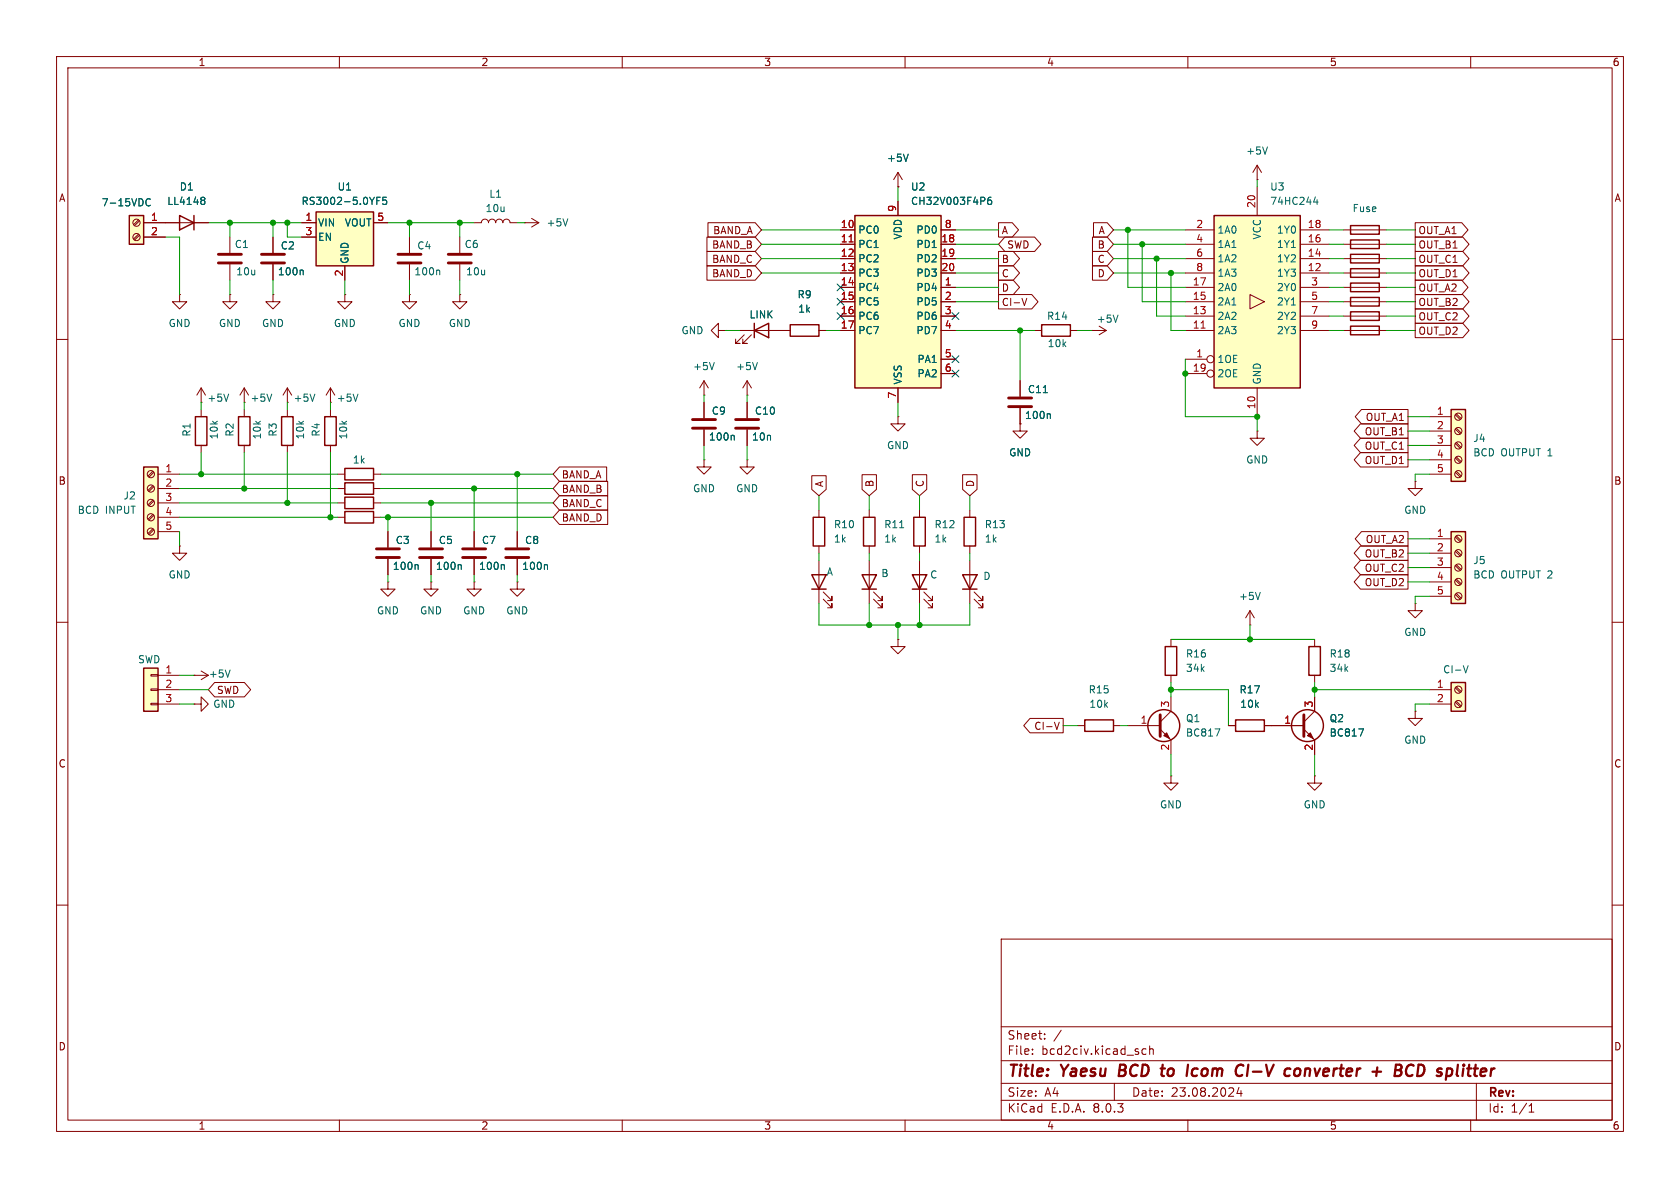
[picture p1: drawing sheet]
<svg xmlns="http://www.w3.org/2000/svg" width="297mm" height="210mm" viewBox="0 0 297 210" stroke-linecap="round" stroke-linejoin="round" font-family="sans-serif">
<g fill="none" stroke="#840000" stroke-width=".18">
<path d="M10 10h277v190h-277zM12 12h273v186h-273zM60 10v2M110 10v2M160 10v2M210 10v2M260 10v2M10 60h2M285 60h2M158.7 73.7v1.2h1.3l-1.3 1.3-1.2-1.3h1.2M158.7 73.7h.1M180.3 74.9v1.3h1.3l-1.3 1.3-1.2-1.3h1.2"/>
<path d="M180.3 74.9h.1M124.5 81.3v1.3h1.2l-1.2 1.2-1.3-1.2h1.3M124.5 81.3h.1M10 110h2M285 110h2M10 160h2M285 160h2M177 166h108v32h-108zM60 198v2M110 198v2M160 198v2M177 194.5h108"/>
<path d="M177 191.5h108M177 187.5h108M177 181.5h108M182.5 186.3v.1M182.5 185.5v.1M184.7 183.6v.1M184.7 182.8v.1M187.6 182.1l-1.3 2M197 191.5v3M202.6 185.5l-.4-.1-.3 .3v.4l.1 .2h.6M203.2 185.5l.3-.1 .3 .1 .1 .9M203.2 184.9v1.5"/>
<path d="M210 198v2M219 192.2l-.3 1.1h.9M219.4 192.8v1M260 198v2M261 191.5v6.5M270.3 196.6h.9M270.3 195.5l.4-.4v1.5"/>
</g>
<path d="M198 188.2l-.2 2h.7M205.2 188.9h.7M211.6 188.9a.66 .66 0 0 0-.8 .4l-.1 .5 .1 .3 .2 .1 .6-.1M219.7 188.3l.1 .1M220.7 188.2l-.3 2M229 189.1a.52 .52 0 0 1 .5-.2 .52 .52 0 0 1 .4 .4l-.1 .5a.55 .55 0 0 1-.5 .4 .55 .55 0 0 1-.5-.4zM247.8 188.6l-.3-.4h-.7l-.3 2h.8M249.9 188.4a.73 .73 0 0 0-1.2 .3M251.5 188.3l-.7-.1-.3 2h.5l.5-.3M259.4 188.9h.7M259.7 188.2l-.2 1.7 .3 .3" fill="none" stroke="#840000" stroke-width=".4"/>
<path d="M256.5 72.4h2.6v12.7h-2.6z" fill="#ffffc2"/>
<g fill="none" stroke="#840000" stroke-width=".25">
<path d="M133.3 58.4l2.6-1.2v2.5zM133.3 57.2v2.5M139.7 57.4h5.1v2h-5.1zM184.1 57.4h5.1v2h-5.1zM256.5 72.4h2.6v12.7h-2.6zM143.8 91.4h2v5.1h-2zM143.5 101.6h2.5l-1.2 2.5zM143.5 104.1h2.5M191.8 127.3h5v2h-5z"/>
<circle cx="205.7" cy="128.3" r="2.82"/>
</g>
<g fill="none" stroke="#840000" stroke-width=".18">
<path d="M158.7 33h.1M158.7 30.5l-.7 1.3M158.7 30.5v2.5M158.7 30.5l.8 1.3M48.3 52.1v1.2h1.2l-1.2 1.3-1.3-1.3h1.3M48.3 52.1h.1M61 52.1v1.2h1.2l-1.2 1.3-1.3-1.3h1.3M61 52.1h.1M72.4 52.1v1.2h1.3l-1.3 1.3-1.3-1.3h1.3M72.4 52.1h.1M72.4 41.9v2.8M72.4 46.7v2.8"/>
<path d="M81.3 52.1v1.2h1.2l-1.2 1.3-1.3-1.3h1.3M81.3 52.1h.1M81.3 41.9v2.8M81.3 46.7v2.8M127 58.4v-1.2l-1.3 1.2 1.3 1.3v-1.3h1.3M128.3 58.4h.1M130.8 58.4h8.9M131.6 59.2l-1.6 1.5h.8h-.8v-.8M132.8 59.2l-1.5 1.5h.8h-.8v-.8M144.8 58.4h1.2M182.9 58.4h1.2M189.2 58.4h1.3"/>
<path d="M193 58.4h.1M193 58.4h2.6M194.3 57.7l1.3 .7M195.6 58.4l-1.3 .8M124.5 69.9h.1M124.5 67.3l-.8 1.3M124.5 67.3v2.6M124.5 71.1v2.8M124.5 75.9v2.8M124.5 67.3l.7 1.3M132.1 69.9h.1M132.1 67.3l-.8 1.3"/>
<path d="M132.1 67.3v2.6M132.1 71.1v2.8M132.1 75.9v2.8M132.1 67.3l.7 1.3M252.7 73.7h3.8M252.7 76.2h3.8M252.7 78.7h3.8M257.3 78.4l.8 .8M257.3 75.9l.8 .8M257.3 73.3l.8 .9M257.5 78.2l.8 .9M257.5 75.7l.8 .8"/>
<path d="M257.5 73.2l.8 .8M76.2 94v2.8M76.2 98.8v2.8M132.1 81.3v1.3h1.2l-1.2 1.2-1.3-1.2h1.3M132.1 81.3h.1M144.8 90.2v1.2M144.8 96.5v1.3M144.8 99.1v7.6M252.7 81.3h3.8M252.7 83.8h3.8M257.3 83.5l.8 .8M257.3 80.9l.8 .9"/>
<path d="M257.5 83.3l.8 .9M257.5 80.8l.8 .8M68.6 102.9v1.2h1.2l-1.2 1.3-1.3-1.3h1.3M68.6 102.9h.1M76.2 102.9v1.2h1.3l-1.3 1.3-1.3-1.3h1.3M76.2 102.9h.1M145.5 105.9l1.6 1.5v-.7v.7h-.8M145.5 104.6l1.6 1.6v-.8v.8h-.8M190.5 128.3h1.3M196.8 128.3h1.3M199.4 128.3h5.7M205.1 128.9l1.9 1.9v2.6"/>
<path d="M207 123.2v2.5l-1.9 1.9"/>
<circle cx="257.8" cy="73.7" r=".63"/>
<circle cx="257.8" cy="78.7" r=".63"/>
<circle cx="257.8" cy="76.2" r=".63"/>
<circle cx="257.8" cy="81.3" r=".63"/>
<circle cx="257.8" cy="83.8" r=".63"/>
</g>
<path d="M70.4 46.5h4M70.4 45h4M79.2 46.5h4.1M79.2 45h4.1M122.4 75.7h4.1M122.4 74.2h4.1M130 75.7h4.1M130 74.2h4.1M74.2 98.6h4M74.2 97h4M205.1 126.4v3.8" fill="none" stroke="#840000" stroke-width=".51"/>
<path d="M160.6 27.2l-.5 1.3M77.6 47.7l.1 .2v.7M197.6 55.7l-.4 1.3M126.3 64.1l-.4 1.2M129.6 76.9l.2 .2v.7M133.9 64.1l-.4 1.2M81.4 99.8l.1 .2v.7M214.8 128.8h.8l-.5 1.3" fill="none" stroke="#006464" stroke-width=".18"/>
<path d="M205.7 130l.5-.5 .6 1.1z" fill="#840000" stroke="#840000" stroke-width=".18"/>
<path d="M151.1 38.1h15.3v30.5h-15.3z" fill="#ffffc2"/>
<path d="M151.1 38.1h15.3v30.5h-15.3zM238.8 55.1h5v1.5h-5zM238.8 52.6h5v1.5h-5zM238.8 50h5v1.6h-5zM238.8 57.7h5v1.5h-5zM238.8 47.5h5v1.5h-5z" fill="none" stroke="#840000" stroke-width=".25"/>
<g fill="none" stroke="#840000" stroke-width=".18">
<path d="M158.7 35.6v2.5M222.2 31.8h.1M222.2 29.2l-.7 1.3M222.2 29.2v2.6M222.2 29.2l.8 1.3M40.6 52.1v1.2h1.3l-1.3 1.3-1.2-1.3h1.2M40.6 52.1h.1M148.6 50.8h2.5M148.6 40.6h2.5M148.6 43.2h2.5M148.6 45.7h2.5M148.6 48.3h2.5"/>
<path d="M148.6 53.3h2.5M148.6 55.9h2.5M148.6 58.4h2.5M166.4 50.8h2.5M166.4 40.6h2.5M166.4 43.2h2.5M166.4 45.7h2.5M166.4 48.3h2.5M166.4 53.3h2.5M166.4 55.9h2.5M166.4 58.4h2.5M237.5 50.8h7.6"/>
<path d="M237.5 48.3h7.6M237.5 53.3h7.6M237.5 55.9h7.6M237.5 58.4h7.6M158.7 68.6v2.5M166.4 63.5h2.5M166.4 66h2.5M180.3 67.3v2.8M180.3 72.1v2.8"/>
</g>
<path d="M150.1 42.8h.7" fill="none" stroke="#a90000" stroke-width=".18"/>
<path d="M175.2 34.9h-.4a.86 .86 0 0 0 0 1.2l.5-.1v-.4l-.2-.2h-.4l-.1 .2M224.1 26l-.5 1.2M184.4 69.4h.8M185.5 73.1l.2 .2v.7" fill="none" stroke="#006464" stroke-width=".18"/>
<path d="M178.3 71.9h4.1M178.3 70.4h4.1" fill="none" stroke="#840000" stroke-width=".51"/>
<path d="M55.9 37.5h10.1v9.5h-10.1z" fill="#ffffc2"/>
<path d="M55.9 37.5h10.1v9.5h-10.1zM34.5 73.7h2.1v5h-2.1zM42.2 73.7h2v5h-2zM49.8 73.7h2v5h-2zM57.4 73.7h2v5h-2zM61 82.8h5v2h-5zM61 85.3h5v2.1h-5zM61 87.9h5v2h-5zM61 90.4h5v2.1h-5z" fill="none" stroke="#840000" stroke-width=".25"/>
<g fill="none" stroke="#840000" stroke-width=".18">
<path d="M53.3 39.4h2.6M66 39.4h2.6M83.8 39.4h1.3a.64 .64 0 0 1 .6-.7 .64 .64 0 0 1 .7 .7 .64 .64 0 0 1 .6-.7 .64 .64 0 0 1 .6 .7 .64 .64 0 0 1 .7-.7 .64 .64 0 0 1 .6 .7 .64 .64 0 0 1 .6-.7 .64 .64 0 0 1 .7 .7h1.2M92.7 39.4h.1M92.7 39.4h2.5M94 38.6l1.2 .8M95.2 39.4l-1.2 .7M31.7 52.1v1.2h1.3l-1.3 1.3-1.2-1.3h1.2M31.7 52.1h.1M40.6 41.9v2.8M40.6 46.7v2.8M48.3 41.9v2.8"/>
<path d="M48.3 46.7v2.8M53.3 41.9h2.6M61 47v2.5M35.6 71.1h.1M35.6 68.6v2.5M35.6 72.4v1.3M35.6 78.7v1.3M35.6 68.6l-.8 1.3M35.6 68.6l.7 1.3M43.2 71.1h.1M43.2 68.6v2.5M43.2 72.4v1.3"/>
<path d="M43.2 78.7v1.3M43.2 68.6l-.8 1.3M43.2 68.6l.7 1.3M50.8 71.1h.1M50.8 68.6l-.8 1.3M50.8 68.6v2.5M50.8 72.4v1.3M50.8 78.7v1.3M50.8 68.6l.8 1.3M58.4 71.1h.1M58.4 68.6v2.5M58.4 72.4v1.3"/>
<path d="M58.4 78.7v1.3M58.4 68.6l-.7 1.3M58.4 68.6l.8 1.3M31.7 96.5v1.3h1.3l-1.3 1.3-1.2-1.3h1.2M31.7 96.5h.1M59.7 83.8h1.3M59.7 86.4h1.3M59.7 88.9h1.3M59.7 91.4h1.3M66 83.8h1.3M66 86.4h1.3M66 88.9h1.3"/>
<path d="M66 91.4h1.3M83.8 94v2.8M83.8 98.8v2.8M91.4 94v2.8M91.4 98.8v2.8M83.8 102.9v1.2h1.3l-1.3 1.3-1.3-1.3h1.3M83.8 102.9h.1M91.4 102.9v1.2h1.3l-1.3 1.3-1.2-1.3h1.2M91.4 102.9h.1M158.7 113v1.3h1.3l-1.3 1.3-1.2-1.3h1.2M158.7 113h.1"/>
</g>
<path d="M66.6 35.5h.4M67.2 34.9h-.6v1.2M68.3 34.9h-.6l-.1 .6 .2-.1h.4l.2 .2-.1 .4-.2 .1-.5-.1M100.4 38.7l-.4 1.2M53.4 47.7l.2 .2v.7M40.4 69.7l-.4 1.2M48 69.7l-.4 1.2M55.7 69.7l-.5 1.2M63.3 69.7l-.4 1.2M89 99.8l.2 .2v.7M96.6 99.8l.2 .2v.7" fill="none" stroke="#006464" stroke-width=".18"/>
<path d="M38.6 46.5h4.1M38.6 45h4.1M46.2 46.5h4.1M46.2 45h4.1M81.8 98.6h4.1M81.8 97h4.1M89.4 98.6h4.1M89.4 97h4.1" fill="none" stroke="#840000" stroke-width=".51"/>
<path d="M25.4 82.6h2.5v12.7h-2.5z" fill="#ffffc2"/>
<path d="M238.8 45h5v1.5h-5zM25.4 82.6h2.5v12.7h-2.5z" fill="none" stroke="#840000" stroke-width=".25"/>
<g fill="none" stroke="#840000" stroke-width=".18">
<path d="M237.5 45.7h7.6M27 93.5l-.8 .8M27 90.9l-.8 .9M27 88.4l-.8 .8M27 85.9l-.8 .8M27 83.3l-.8 .9M27.2 93.6l-.9 .9M27.2 91.1l-.9 .8M27.2 88.6l-.9 .8M27.2 86l-.9 .9M27.2 83.5l-.9 .8M27.9 83.8h3.8"/>
<path d="M27.9 86.4h3.8M27.9 88.9h3.8M27.9 91.4h3.8M27.9 94h3.8"/>
<circle cx="26.7" cy="83.8" r=".63"/>
<circle cx="26.7" cy="88.9" r=".63"/>
<circle cx="26.7" cy="86.4" r=".63"/>
<circle cx="26.7" cy="94" r=".63"/>
<circle cx="26.7" cy="91.4" r=".63"/>
</g>
<path d="M22.9 38.1h2.5v5.1h-2.5z" fill="#ffffc2"/>
<path d="M22.9 38.1h2.5v5.1h-2.5zM238.8 42.4h5v1.5h-5z" fill="none" stroke="#840000" stroke-width=".25"/>
<g fill="none" stroke="#840000" stroke-width=".18">
<path d="M24.5 38.9l-.9 .8M24.7 39l-.9 .9M25.4 39.4h3.8M24.5 41.4l-.9 .8M24.7 41.6l-.9 .8M25.4 41.9h3.8M237.5 43.2h7.6M34.3 119.4h.1M34.3 119.4h2.5M35.6 118.6l1.2 .8M36.8 119.4l-1.2 .7"/>
<circle cx="24.1" cy="39.4" r=".63"/>
<circle cx="24.1" cy="41.9" r=".63"/>
</g>
<path d="M26.6 35.2a.6 .6 0 0 0-.9 .5 .6 .6 0 0 0 .6 .7l.3-.1M40.7 118.4l-.4 1.3" fill="none" stroke="#006464" stroke-width=".18"/>
<path d="M25.4 118.1h2.5v7.6h-2.5z" fill="#ffffc2"/>
<g fill="none" stroke="#840000" stroke-width=".18">
<path d="M29.2 39.4h7.6M222.2 76.2v1.3h1.3l-1.3 1.2-1.2-1.2h1.2M222.2 76.2h.1M68.6 94v2.8M68.6 98.8v2.8M153.7 90.2v1.2M153.7 96.5v1.3M153.7 99.1v7.6M162.6 90.2v1.2M162.6 96.5v1.3M162.6 99.1v7.6M171.4 90.2v1.2"/>
<path d="M171.4 96.5v1.3M171.4 99.1v7.6M26.7 119.3h1.2v.2h-1.2zM27.9 119.4h3.8M154.4 105.9l1.6 1.5v-.7v.7h-.8M154.4 104.6l1.6 1.6v-.8v.8h-.8M163.3 105.9l1.5 1.5v-.7v.7h-.7M163.3 104.6l1.5 1.6v-.8v.8h-.7M172.2 105.9l1.5 1.5v-.7v.7h-.7M172.2 104.6l1.5 1.6v-.8v.8h-.7M26.7 124.3h1.2v.3h-1.2zM26.7 121.8h1.2v.2h-1.2z"/>
<path d="M27.9 121.9h3.8M27.9 124.5h3.8M34.3 124.5h1.3v-1.3l1.2 1.3-1.2 1.2v-1.2M34.3 124.5h.1"/>
</g>
<path d="M31.7 38.1l2.6 1.3-2.6 1.2zM34.3 38.1v2.5M152.7 91.4h2v5.1h-2zM161.5 91.4h2.1v5.1h-2.1zM170.4 91.4h2.1v5.1h-2.1zM25.4 118.1h2.5v7.6h-2.5zM152.4 101.6h2.5l-1.2 2.5zM152.4 104.1h2.5M161.3 101.6h2.5l-1.2 2.5zM161.3 104.1h2.5M170.2 101.6h2.5l-1.3 2.5zM170.2 104.1h2.5" fill="none" stroke="#840000" stroke-width=".25"/>
<path d="M35.7 34.9h.3l.2 .2-.2 .3M35.7 35.4h.3M36 35.4l.2 .3v.2l-.2 .2h-.3M73.7 99.8l.2 .2v.7M159 93.3h.8" fill="none" stroke="#006464" stroke-width=".18"/>
<path d="M66.5 98.6h4.1M66.5 97h4.1" fill="none" stroke="#840000" stroke-width=".51"/>
<path d="M214.6 38.1h15.3v30.5h-15.3z" fill="#ffffc2"/>
<g fill="none" stroke="#840000" stroke-width=".18">
<path d="M222.2 33v5.1M209.5 58.4h5.1M209.5 48.3h5.1M209.5 55.9h5.1M209.5 45.7h5.1M209.5 53.3h5.1M209.5 43.2h5.1M209.5 50.8h5.1M209.5 40.6h5.1M221 52.1l2.5 1.2-2.5 1.3zM229.9 58.4h5M229.9 48.3h5"/>
<path d="M229.9 55.9h5M229.9 45.7h5M229.9 53.3h5M229.9 43.2h5M229.9 50.8h5M229.9 40.6h5M237.5 40.6h7.6M209.5 63.5h3.9M209.5 66h3.9M222.2 68.6v5.1M250.2 85.1v1.3h1.3l-1.3 1.2-1.3-1.2h1.3M250.2 85.1h.1"/>
<path d="M250.2 106.7v1.3h1.3l-1.3 1.2-1.3-1.2h1.3M250.2 106.7h.1M250.2 125.7v1.3h1.3l-1.3 1.3-1.3-1.3h1.3M250.2 125.7h.1"/>
<circle cx="214" cy="63.5" r=".63"/>
<circle cx="214" cy="66" r=".63"/>
</g>
<path d="M214.6 38.1h15.3v30.5h-15.3zM238.8 39.9h5v1.5h-5z" fill="none" stroke="#840000" stroke-width=".25"/>
<path d="M212.3 58h.8" fill="none" stroke="#a90000" stroke-width=".18"/>
<path d="M232.5 34.8l-.3 .9h.8M232.8 35.3v.8" fill="none" stroke="#006464" stroke-width=".18"/>
<path d="M256.5 120.7h2.6v5h-2.6z" fill="#ffffc2"/>
<path d="M206 114.3h2v5.1h-2zM256.5 120.7h2.6v5h-2.6z" fill="none" stroke="#840000" stroke-width=".25"/>
<g fill="none" stroke="#840000" stroke-width=".18">
<path d="M207 113v1.3M207 119.4v1.3M207 137.2v1.2h1.3l-1.3 1.3-1.3-1.3h1.3M207 137.2h.1M232.4 137.2v1.2h1.3l-1.3 1.3-1.3-1.3h1.3M232.4 137.2h.1M252.7 121.9h3.8M252.7 124.5h3.8M257.3 124.1l.8 .9M257.3 121.6l.8 .8M257.5 124l.8 .8M257.5 121.4l.8 .9"/>
<circle cx="257.8" cy="124.5" r=".63"/>
<circle cx="257.8" cy="121.9" r=".63"/>
</g>
<path d="M259.5 117.7l-.4 1.2" fill="none" stroke="#006464" stroke-width=".18"/>
<path d="M256.5 94h2.6v12.7h-2.6z" fill="#ffffc2"/>
<g fill="none" stroke="#840000" stroke-width=".25">
<path d="M256.5 94h2.6v12.7h-2.6zM231.4 114.3h2v5.1h-2zM218.4 127.3h5.1v2h-5.1z"/>
<circle cx="231.1" cy="128.3" r="2.82"/>
</g>
<g fill="none" stroke="#840000" stroke-width=".18">
<path d="M25.4 39.4h6.3M34.3 39.4h2.5M53.3 39.4h2.6M66 39.4h2.6M125.2 39.4h8.3l1.1 1.2-1.1 1.3h-8.3zM158.7 33h.1M158.7 35.6v2.5M176.5 39.4h2.5l1.1 1.2-1.1 1.3h-2.5zM193.3 39.4h2.4l1.1 1.2-1.1 1.3h-2.4zM250.2 39.4h8.2l1.1 1.2-1.1 1.3h-8.2zM25.4 41.9h3.8M48.3 41.9v2.8"/>
<path d="M48.3 46.7v2.8M53.3 41.9h2.6M61 47v2.5M125 47h8.5l1.1 1.3-1.1 1.2h-8.5zM125 41.9h8.5l1.1 1.3-1.1 1.3h-8.5zM125 44.4h8.5l1.1 1.3-1.1 1.3h-8.5zM130.8 58.4h2.5M135.9 58.4h3.8M144.8 58.4h1.2M148.6 58.4h2.5M148.6 50.8h2.5M148.6 40.6h2.5"/>
<path d="M148.6 43.2h2.5M148.6 45.7h2.5M148.6 48.3h2.5M148.6 53.3h2.5M148.6 55.9h2.5M166.4 58.4h2.5M166.4 50.8h2.5M166.4 40.6h2.5M166.4 43.2h2.5M166.4 45.7h2.5M166.4 48.3h2.5M166.4 53.3h2.5"/>
<path d="M166.4 55.9h2.5M176.5 44.4h2.6l1.1 1.3-1.1 1.3h-2.6zM176.5 47h2.6l1.1 1.3-1.1 1.2h-2.6zM176.5 49.5h2.6l1.1 1.3-1.1 1.3h-2.6zM176.5 52.1h5.9l1.1 1.2-1.1 1.3h-5.9zM177.6 41.9h5.3l1.1 1.3-1.1 1.3h-5.3l-1.1-1.3zM181.5 52.7l-.4 1.3M193.1 41.9h2.6l1.1 1.3-1.1 1.3h-2.6zM193.1 44.4h2.6l1.1 1.3-1.1 1.3h-2.6zM193.1 47h2.6l1.1 1.3-1.1 1.2h-2.6zM250.2 57.1h8.4l1.1 1.3-1.1 1.3h-8.4zM250.2 54.6h8.4l1.1 1.3-1.1 1.3h-8.4z"/>
<path d="M250.2 44.4h8.4l1.1 1.3-1.1 1.3h-8.4zM250.2 41.9h8.4l1.1 1.3-1.1 1.3h-8.4zM250.2 47h8.4l1.1 1.3-1.1 1.2h-8.4zM250.2 49.5h8.2l1.1 1.3-1.1 1.3h-8.2zM250.2 52.1h8.4l1.1 1.2-1.1 1.3h-8.4zM124.5 71.1v2.8M124.5 75.9v2.8M132.1 71.1v2.8M132.1 75.9v2.8M158.7 68.6v2.5M166.4 63.5h2.5M166.4 66h2.5"/>
<path d="M180.3 74.9h.1M180.3 67.3v2.8M180.3 72.1v2.8M240.5 74.9h8.4v2.6h-8.4l-1.1-1.3zM240.5 77.5h8.4v2.5h-8.4l-1.1-1.3zM240.7 72.4h8.2v2.5h-8.2l-1.1-1.2zM68.6 94v2.8M68.6 98.8v2.8M76.2 94v2.8M76.2 98.8v2.8M83.8 94v2.8M83.8 98.8v2.8"/>
<path d="M91.4 94v2.8M91.4 98.8v2.8M98.9 87.6h8.5v2.6h-8.5l-1.1-1.3zM98.9 90.2h8.5v2.5h-8.5l-1.1-1.3zM98.9 85.1h8.5v2.5h-8.5l-1.1-1.2zM98.9 82.5h8.4v2.6h-8.4l-1.1-1.3zM143.5 84.1h2.6v2.4l-1.3 1.1-1.3-1.1zM152.4 83.9h2.5v2.6l-1.2 1.1-1.3-1.1zM161.3 83.9h2.5v2.6l-1.2 1.1-1.3-1.1zM170.2 83.9h2.5v2.6l-1.3 1.1-1.2-1.1zM240.5 99.1h8.4v2.5h-8.4l-1.1-1.3zM240.5 96.5h8.4v2.6h-8.4l-1.1-1.3z"/>
<path d="M240.5 80h8.4v2.6h-8.4l-1.1-1.3zM240.7 94h8.2v2.5h-8.2l-1.1-1.2zM252.7 95.3h3.8M252.7 97.8h3.8M257.3 100l.8 .8M257.3 97.5l.8 .8M257.3 94.9l.8 .9M257.5 99.8l.8 .9M257.5 97.3l.8 .8M257.5 94.7l.8 .9M221 110.5h.1M221 108l-.8 1.2"/>
<path d="M221 108v2.5M221 108l.7 1.2M232.4 113v1.3M232.4 119.4v1.3M240.5 101.6h8.4v2.5h-8.4l-1.1-1.2zM252.7 100.3h3.8M252.7 102.9h3.8M252.7 105.4h3.8M257.3 105.1l.8 .8M257.3 102.5l.8 .9M257.5 104.9l.8 .8M257.5 102.4l.8 .8"/>
<path d="M37.9 120.6h5.3l1.1 1.3-1.1 1.3h-5.3l-1.1-1.3zM182.1 127h5.9v2.5h-5.9l-1.1-1.2zM187.3 127.7l-.5 1.2M217.2 128.3h1.2M223.5 128.3h7M230.5 128.9l1.9 1.9v2.6M232.4 123.2v2.5l-1.9 1.9"/>
<circle cx="257.8" cy="95.2" r=".63"/>
<circle cx="257.8" cy="97.8" r=".63"/>
<circle cx="257.8" cy="102.9" r=".63"/>
<circle cx="257.8" cy="100.3" r=".63"/>
<circle cx="257.8" cy="105.4" r=".63"/>
</g>
<path d="M230.5 126.4v3.8" fill="none" stroke="#840000" stroke-width=".51"/>
<path d="M231.1 130l.5-.5 .6 1.1z" fill="#840000" stroke="#840000" stroke-width=".18"/>
<g fill="none" stroke="#006464" stroke-width=".18">
<path d="M26.6 35.2a.6 .6 0 0 0-.9 .5 .6 .6 0 0 0 .6 .7l.3-.1M35.7 34.9h.3l.2 .2-.2 .3M35.7 35.4h.3M36 35.4l.2 .3v.2l-.2 .2h-.3M66.6 35.5h.4M67.2 34.9h-.6v1.2M68.3 34.9h-.6l-.1 .6 .2-.1h.4l.2 .2-.1 .4-.2 .1-.5-.1M160.6 27.2l-.5 1.3M175.2 34.9h-.4a.86 .86 0 0 0 0 1.2l.5-.1v-.4l-.2-.2h-.4l-.1 .2M53.4 47.7l.2 .2v.7M129.6 76.9l.2 .2v.7M184.4 69.4h.8"/>
<path d="M185.5 73.1l.2 .2v.7M73.7 99.8l.2 .2v.7M81.4 99.8l.1 .2v.7M89 99.8l.2 .2v.7M96.6 99.8l.2 .2v.7M222.8 104.7l-.4 1.3M240.2 128.8h.8l-.5 1.3"/>
</g>
<g fill="none" stroke="#009600" stroke-width=".18">
<path d="M36.8 39.4h16.5M40.6 39.4v2.5M48.3 39.4v2.5M50.8 39.4v2.5h2.5M68.6 39.4h15.2M72.4 39.4v2.5M81.3 39.4v2.5M91.4 39.4h1.3M158.7 33v2.6M222.2 31.8v1.2M29.2 41.9h2.5v10.2M40.6 49.5v2.6"/>
<path d="M48.3 49.5v2.6M61 49.5v2.6M72.4 49.5v2.6M81.3 49.5v2.6M128.3 58.4h2.5M134.6 48.3h14M134.6 43.2h14M134.6 45.7h14M134.6 40.6h14M146 58.4h2.6M168.9 48.3h7.6M168.9 43.2h7.6"/>
<path d="M168.9 45.7h7.6M168.9 58.4h14M168.9 53.3h7.6M168.9 40.6h7.6M168.9 50.8h7.6M180.3 58.4v8.9M190.5 58.4h2.5M196.8 48.3h12.7M196.8 43.2h12.7M196.8 45.7h12.7M196.8 40.6h12.7M199.4 40.6v10.2h10.1"/>
<path d="M201.9 43.2v10.1h7.6M204.5 45.7v10.2h5M207 48.3v10.1h2.5M234.9 48.3h2.6M234.9 43.2h2.6M234.9 45.7h2.6M234.9 58.4h2.6M234.9 55.9h2.6M234.9 53.3h2.6M234.9 40.6h2.6M234.9 50.8h2.6M245.1 48.3h5.1"/>
<path d="M245.1 43.2h5.1M245.1 45.7h5.1M245.1 58.4h5.1M245.1 55.9h5.1M245.1 53.3h5.1M245.1 40.6h5.1M245.1 50.8h5.1M35.6 71.1v1.3M43.2 71.1v1.3M50.8 71.1v1.3M58.4 71.1v1.3M124.5 69.9v1.2"/>
<path d="M124.5 78.7v2.6M132.1 69.9v1.2M132.1 78.7v2.6M158.7 71.1v2.6M209.5 63.5v10.2h12.7v2.5M248.9 73.7h3.8M248.9 78.7h3.8M248.9 76.2h3.8M31.7 83.8h28M31.7 88.9h28M31.7 86.4h28M31.7 91.4h28"/>
<path d="M31.7 94v2.5M35.6 80v3.8M43.2 80v6.4M50.8 80v8.9M58.4 80v11.4M67.3 83.8h30.5M67.3 88.9h30.5M67.3 86.4h30.5M67.3 91.4h30.5M68.6 91.4v2.6M76.2 88.9v5.1M83.8 86.4v7.6"/>
<path d="M91.4 83.8v10.2M144.8 87.6v2.6M144.8 97.8v1.3M153.7 87.6v2.6M153.7 97.8v1.3M162.6 87.6v2.6M162.6 97.8v1.3M171.4 87.6v2.6M171.4 97.8v1.3M248.9 95.3h3.8M248.9 81.3h3.8M248.9 97.8h3.8"/>
<path d="M252.7 83.8h-2.5v1.3M31.7 119.4h2.6M68.6 101.6v1.3M76.2 101.6v1.3M83.8 101.6v1.3M91.4 101.6v1.3M144.8 106.7v3.8h26.6v-3.8M153.7 106.7v3.8M158.7 110.5v2.5M162.6 106.7v3.8M207 113h25.4M221 110.5v2.5"/>
<path d="M248.9 102.9h3.8M248.9 100.3h3.8M252.7 105.4h-2.5v1.3M31.7 121.9h5.1M31.7 124.5h2.6M188 128.3h2.5M198.1 128.3h1.3M207 120.7v2.5M207 133.4v3.8M207 121.9h10.2v6.4M232.4 120.7v2.5M232.4 133.4v3.8"/>
<path d="M232.4 121.9h20.3M252.7 124.5h-2.5v1.2"/>
</g>
<path d="M148 50.2l1.2 1.2M148 52.7l1.2 1.2M148 55.3l1.2 1.2M149.2 50.2l-1.2 1.2M149.2 52.7l-1.2 1.2M149.2 55.3l-1.2 1.2M168.3 55.3l1.2 1.2M169.5 55.3l-1.2 1.2M168.3 62.9l1.2 1.2M168.3 65.4l1.2 1.2M169.5 62.9l-1.2 1.2M169.5 65.4l-1.2 1.2" fill="none" stroke="#000084" stroke-width=".18"/>
<path d="M150.1 42.8h.7" fill="none" stroke="#a90000" stroke-width=".18"/>
<g fill="#009600" stroke="#009600" stroke-width=".18">
<circle cx="72.4" cy="39.4" r=".46"/>
<circle cx="81.3" cy="39.4" r=".46"/>
<circle cx="43.2" cy="86.4" r=".46"/>
<circle cx="35.6" cy="83.8" r=".46"/>
<circle cx="50.8" cy="88.9" r=".46"/>
<circle cx="58.4" cy="91.4" r=".46"/>
<circle cx="50.8" cy="39.4" r=".46"/>
<circle cx="48.3" cy="39.4" r=".46"/>
<circle cx="40.6" cy="39.4" r=".46"/>
<circle cx="83.8" cy="86.4" r=".46"/>
<circle cx="91.4" cy="83.8" r=".46"/>
<circle cx="68.6" cy="91.4" r=".46"/>
<circle cx="76.2" cy="88.9" r=".46"/>
<circle cx="153.7" cy="110.5" r=".46"/>
<circle cx="207" cy="121.9" r=".46"/>
<circle cx="162.6" cy="110.5" r=".46"/>
<circle cx="158.7" cy="110.5" r=".46"/>
<circle cx="222.2" cy="73.7" r=".46"/>
<circle cx="209.5" cy="66" r=".46"/>
<circle cx="201.9" cy="43.2" r=".46"/>
<circle cx="204.5" cy="45.7" r=".46"/>
<circle cx="207" cy="48.3" r=".46"/>
<circle cx="221" cy="113" r=".46"/>
<circle cx="232.4" cy="121.9" r=".46"/>
<circle cx="180.3" cy="58.4" r=".46"/>
<circle cx="199.4" cy="40.6" r=".46"/>
</g>
<g font-size="2.8" fill="#840000">
<text x="178" y="190.9">Title:</text>
<text x="187.7" y="190.9">Yaesu</text>
<text x="198.6" y="190.9">BCD</text>
<text x="207" y="190.9">to</text>
<text x="212.2" y="190.9">Icom</text>
<text x="221.7" y="190.9">CI-V</text>
<text x="231.2" y="190.9">converter</text>
<text x="247.4" y="190.9">+</text>
<text x="252.2" y="190.9">BCD</text>
<text x="260.5" y="190.9">splitter</text>
</g>
<g font-size="2.1" fill="#840000">
<text x="178" y="184">Sheet:</text>
<text x="178" y="186.7">File:</text>
<text x="184.1" y="186.7">bcd2civ.kicad_sch</text>
<text x="178" y="196.9">KiCad</text>
<text x="178" y="194.1">Size:</text>
<text x="184.7" y="194.1">A4</text>
<text x="185.7" y="196.9">E.D.A.</text>
<text x="193.3" y="196.9">8.0.3</text>
<text x="200" y="194.1">Date:</text>
<text x="207" y="194.1">23.08.2024</text>
<text x="263" y="194.3">Rev:</text>
<text x="263" y="196.9">Id:</text>
<text x="267.1" y="196.9">1/1</text>
</g>
<g font-size="1.8" fill="#840000">
<text x="35" y="11.9">1</text>
<text x="85" y="11.9">2</text>
<text x="135" y="11.9">3</text>
<text x="185" y="11.9">4</text>
<text x="235" y="11.9">5</text>
<text x="285" y="11.9">6</text>
<text x="10.3" y="35.9">A</text>
<text x="285.3" y="35.9">A</text>
<text x="126" y="41.6">BAND_A</text>
<text x="177" y="41.6">A</text>
<text x="194.1" y="41.6">A</text>
<text x="250.7" y="41.6">OUT_A1</text>
<text x="125.8" y="44.1">BAND_B</text>
<text x="125.8" y="46.7">BAND_C</text>
<text x="177" y="46.7">B</text>
<text x="178" y="44.1">SWD</text>
<text x="193.9" y="44.1">B</text>
<text x="193.9" y="46.7">C</text>
<text x="250.7" y="46.7">OUT_C1</text>
<text x="250.7" y="44.1">OUT_B1</text>
<text x="125.8" y="49.2">BAND_D</text>
<text x="177" y="49.2">C</text>
<text x="177" y="51.8">D</text>
<text x="193.9" y="49.2">D</text>
<text x="250.7" y="49.2">OUT_D1</text>
<text x="250.7" y="51.8">OUT_A2</text>
<text x="177" y="54.3">CI-V</text>
<text x="250.7" y="59.4">OUT_D2</text>
<text x="250.7" y="56.8">OUT_C2</text>
<text x="250.7" y="54.3">OUT_B2</text>
<text x="241.2" y="77.2">OUT_B1</text>
<text x="241.3" y="74.6">OUT_A1</text>
<text x="241.2" y="82.2">OUT_D1</text>
<text x="241.2" y="79.7">OUT_C1</text>
<text x="10.3" y="85.9">B</text>
<text x="99.2" y="89.9">BAND_C</text>
<text x="99.2" y="87.3">BAND_B</text>
<text x="99.2" y="84.8">BAND_A</text>
<text x="145.7" y="86.2" transform="rotate(-90 145.7 86.2)">A</text>
<text x="154.6" y="86.2" transform="rotate(-90 154.6 86.2)">B</text>
<text x="163.5" y="86.2" transform="rotate(-90 163.5 86.2)">C</text>
<text x="172.4" y="86.2" transform="rotate(-90 172.4 86.2)">D</text>
<text x="285.3" y="85.9">B</text>
<text x="99.2" y="92.4">BAND_D</text>
<text x="241.2" y="101.3">OUT_C2</text>
<text x="241.2" y="98.7">OUT_B2</text>
<text x="241.3" y="96.2">OUT_A2</text>
<text x="241.2" y="103.8">OUT_D2</text>
<text x="38.3" y="122.9">SWD</text>
<text x="182.7" y="129.2">CI-V</text>
<text x="10.3" y="135.9">C</text>
<text x="285.3" y="135.9">C</text>
<text x="10.3" y="185.9">D</text>
<text x="285.3" y="185.9">D</text>
<text x="35" y="199.9">1</text>
<text x="85" y="199.9">2</text>
<text x="135" y="199.9">3</text>
<text x="185" y="199.9">4</text>
<text x="235" y="199.9">5</text>
<text x="285" y="199.9">6</text>
</g>
<g font-size="1.8" fill="#006464">
<text x="156.7" y="28.8">+5V</text>
<text x="220.2" y="27.5">+5V</text>
<text x="31.7" y="33.9">D1</text>
<text x="59.6" y="33.9">U1</text>
<text x="86.4" y="35.2">L1</text>
<text x="161" y="33.9">U2</text>
<text x="224.5" y="33.9">U3</text>
<text x="17.9" y="36.7">7-15VDC</text>
<text x="29.5" y="36.4">LL4148</text>
<text x="53.2" y="36.4">RS3002-5.0YF5</text>
<text x="56.1" y="40.2">VIN</text>
<text x="60.9" y="40.2">VOUT</text>
<text x="85.7" y="37.7">10u</text>
<text x="96.5" y="40.2">+5V</text>
<text x="151.6" y="41.5">PC0</text>
<text x="161" y="36.4">CH32V003F4P6</text>
<text x="161.9" y="41.5">PD0</text>
<text x="215.1" y="41.5">1A0</text>
<text x="224.5" y="36.4">74HC244</text>
<text x="225.7" y="41.5">1Y0</text>
<text x="239" y="37.7">Fuse</text>
<text x="41.4" y="44">C1</text>
<text x="49.5" y="44.3">C2</text>
<text x="56.1" y="42.8">EN</text>
<text x="61.8" y="46.7" transform="rotate(-90 61.8 46.7)">GND</text>
<text x="73.7" y="44.3">C4</text>
<text x="82.1" y="44">C6</text>
<text x="151.6" y="44">PC1</text>
<text x="151.6" y="46.6">PC2</text>
<text x="159.6" y="42.4" transform="rotate(-90 159.6 42.4)">VDD</text>
<text x="161.9" y="44">PD1</text>
<text x="161.9" y="46.6">PD2</text>
<text x="215.1" y="44">1A1</text>
<text x="215.1" y="46.6">1A2</text>
<text x="223.1" y="42.4" transform="rotate(-90 223.1 42.4)">VCC</text>
<text x="225.7" y="46.6">1Y2</text>
<text x="225.7" y="44">1Y1</text>
<text x="41.7" y="48.9">10u</text>
<text x="49" y="48.9">100n</text>
<text x="73.2" y="48.9">100n</text>
<text x="82.3" y="48.9">10u</text>
<text x="140.9" y="52.9">R9</text>
<text x="151.6" y="49.1">PC3</text>
<text x="151.6" y="51.7">PC4</text>
<text x="161.9" y="51.7">PD4</text>
<text x="161.9" y="49.1">PD3</text>
<text x="215.1" y="51.7">2A0</text>
<text x="215.1" y="49.1">1A3</text>
<text x="225.7" y="49.1">1Y3</text>
<text x="225.7" y="51.7">2Y0</text>
<text x="29.7" y="58">GND</text>
<text x="38.6" y="58">GND</text>
<text x="46.2" y="58">GND</text>
<text x="58.9" y="58">GND</text>
<text x="70.4" y="58">GND</text>
<text x="79.2" y="58">GND</text>
<text x="120.4" y="59.3">GND</text>
<text x="132.4" y="56.5">LINK</text>
<text x="141" y="55.5">1k</text>
<text x="151.6" y="54.2">PC5</text>
<text x="151.6" y="56.7">PC6</text>
<text x="151.6" y="59.3">PC7</text>
<text x="161.9" y="54.2">PD5</text>
<text x="161.9" y="56.7">PD6</text>
<text x="161.9" y="59.3">PD7</text>
<text x="185" y="56.7">R14</text>
<text x="193.8" y="57.3">+5V</text>
<text x="215.1" y="59.3">2A3</text>
<text x="215.1" y="56.7">2A2</text>
<text x="215.1" y="54.2">2A1</text>
<text x="225.7" y="54.2">2Y1</text>
<text x="225.7" y="56.7">2Y2</text>
<text x="225.7" y="59.3">2Y3</text>
<text x="122.4" y="65.6">+5V</text>
<text x="130" y="65.6">+5V</text>
<text x="162.1" y="64.4">PA1</text>
<text x="185.1" y="61.6">10k</text>
<text x="215.1" y="64.4">1OE</text>
<text x="36.6" y="71.2">+5V</text>
<text x="44.2" y="71.2">+5V</text>
<text x="51.8" y="71.2">+5V</text>
<text x="59.4" y="71.2">+5V</text>
<text x="159.6" y="68.1" transform="rotate(-90 159.6 68.1)">VSS</text>
<text x="162.1" y="66.9">PA2</text>
<text x="181.6" y="69.7">C11</text>
<text x="215.1" y="66.9">2OE</text>
<text x="223.1" y="68.1" transform="rotate(-90 223.1 68.1)">GND</text>
<text x="33.9" y="77.3" transform="rotate(-90 33.9 77.3)">R1</text>
<text x="38.7" y="77.8" transform="rotate(-90 38.7 77.8)">10k</text>
<text x="41.5" y="77.3" transform="rotate(-90 41.5 77.3)">R2</text>
<text x="46.3" y="77.8" transform="rotate(-90 46.3 77.8)">10k</text>
<text x="49.1" y="77.3" transform="rotate(-90 49.1 77.3)">R3</text>
<text x="53.9" y="77.8" transform="rotate(-90 53.9 77.8)">10k</text>
<text x="56.7" y="77.3" transform="rotate(-90 56.7 77.3)">R4</text>
<text x="61.6" y="77.8" transform="rotate(-90 61.6 77.8)">10k</text>
<text x="125.7" y="73.5">C9</text>
<text x="133.4" y="73.5">C10</text>
<text x="181.1" y="74.3">100n</text>
<text x="62.3" y="82.1">1k</text>
<text x="125.2" y="78.1">100n</text>
<text x="132.9" y="78.1">10n</text>
<text x="156.7" y="79.6">GND</text>
<text x="178.3" y="80.9">GND</text>
<text x="220.2" y="82.1">GND</text>
<text x="260.4" y="78.3">J4</text>
<text x="260.4" y="80.9">BCD</text>
<text x="265.3" y="80.9">OUTPUT 1</text>
<text x="21.7" y="88.5">J2</text>
<text x="122.4" y="87.2">GND</text>
<text x="130" y="87.2">GND</text>
<text x="13.6" y="91">BCD</text>
<text x="18.6" y="91">INPUT</text>
<text x="147.3" y="93.6">R10</text>
<text x="156.2" y="93.6">R11</text>
<text x="165.1" y="93.6">R12</text>
<text x="174" y="93.6">R13</text>
<text x="248.2" y="91">GND</text>
<text x="69.4" y="100.9">100n</text>
<text x="69.9" y="96.4">C3</text>
<text x="77" y="100.9">100n</text>
<text x="77.5" y="96.4">C5</text>
<text x="84.6" y="100.9">100n</text>
<text x="85.1" y="96.4">C7</text>
<text x="92.2" y="100.9">100n</text>
<text x="92.7" y="96.4">C8</text>
<text x="146.1" y="102">A</text>
<text x="147.3" y="96.1">1k</text>
<text x="156.2" y="96.1">1k</text>
<text x="165.1" y="96.1">1k</text>
<text x="174" y="96.1">1k</text>
<text x="260.4" y="99.9">J5</text>
<text x="29.7" y="102.5">GND</text>
<text x="155.7" y="102.2">B</text>
<text x="164.3" y="102.5">C</text>
<text x="173.7" y="102.7">D</text>
<text x="218.9" y="106.3">+5V</text>
<text x="260.4" y="102.5">BCD</text>
<text x="265.3" y="102.5">OUTPUT 2</text>
<text x="66.5" y="108.8">GND</text>
<text x="74.2" y="108.8">GND</text>
<text x="81.8" y="108.8">GND</text>
<text x="89.4" y="108.8">GND</text>
<text x="248.2" y="112.6">GND</text>
<text x="24.3" y="117.4">SWD</text>
<text x="36.8" y="120">+5V</text>
<text x="209.6" y="119">34k</text>
<text x="209.6" y="116.4">R16</text>
<text x="235" y="119">34k</text>
<text x="235" y="116.4">R18</text>
<text x="255" y="119.2">CI-V</text>
<text x="37.6" y="125.3">GND</text>
<text x="192.4" y="122.8">R15</text>
<text x="192.5" y="125.3">10k</text>
<text x="219" y="122.8">R17</text>
<text x="219.2" y="125.3">10k</text>
<text x="209.6" y="130.4">BC817</text>
<text x="209.6" y="127.9">Q1</text>
<text x="235" y="130.4">BC817</text>
<text x="235" y="127.9">Q2</text>
<text x="248.2" y="131.7">GND</text>
<text x="205" y="143.1">GND</text>
<text x="230.4" y="143.1">GND</text>
</g>
<g font-size="1.8" fill="#a90000">
<text x="26.6" y="39.1">1</text>
<text x="26.6" y="41.7">2</text>
<text x="53.9" y="39.1">1</text>
<text x="53.9" y="41.7">3</text>
<text x="66.6" y="39.1">5</text>
<text x="148.5" y="40.4">10</text>
<text x="158.5" y="37.5" transform="rotate(-90 158.5 37.5)">9</text>
<text x="166.9" y="40.4">8</text>
<text x="211.4" y="40.4">2</text>
<text x="222" y="36.9" transform="rotate(-90 222 36.9)">20</text>
<text x="231.1" y="40.4">18</text>
<text x="148.5" y="42.9">11</text>
<text x="148.5" y="45.5">12</text>
<text x="166.3" y="42.9">18</text>
<text x="166.3" y="45.5">19</text>
<text x="211.4" y="42.9">4</text>
<text x="211.4" y="45.5">6</text>
<text x="231.1" y="45.5">14</text>
<text x="231.1" y="42.9">16</text>
<text x="60.7" y="49" transform="rotate(-90 60.7 49)">2</text>
<text x="148.5" y="48">13</text>
<text x="148.5" y="50.5">14</text>
<text x="148.5" y="53.1">15</text>
<text x="166.3" y="48">20</text>
<text x="166.9" y="50.5">1</text>
<text x="166.9" y="53.1">2</text>
<text x="210.8" y="53.1">15</text>
<text x="210.8" y="50.5">17</text>
<text x="211.4" y="48">8</text>
<text x="231.1" y="48">12</text>
<text x="231.7" y="50.5">3</text>
<text x="231.7" y="53.1">5</text>
<text x="148.5" y="55.6">16</text>
<text x="148.5" y="58.2">17</text>
<text x="166.9" y="55.6">3</text>
<text x="166.9" y="58.2">4</text>
<text x="210.8" y="58.2">11</text>
<text x="210.8" y="55.6">13</text>
<text x="231.7" y="55.6">7</text>
<text x="231.7" y="58.2">9</text>
<text x="166.9" y="63.2">5</text>
<text x="166.9" y="65.8">6</text>
<text x="210.8" y="65.8">19</text>
<text x="211.4" y="63.2">1</text>
<text x="158.5" y="70.6" transform="rotate(-90 158.5 70.6)">7</text>
<text x="222" y="72.4" transform="rotate(-90 222 72.4)">10</text>
<text x="253.9" y="73.4">1</text>
<text x="253.9" y="75.9">2</text>
<text x="29.1" y="83.6">1</text>
<text x="253.9" y="78.5">3</text>
<text x="253.9" y="81">4</text>
<text x="253.9" y="83.6">5</text>
<text x="29.1" y="86.1">2</text>
<text x="29.1" y="88.6">3</text>
<text x="29.1" y="91.2">4</text>
<text x="29.1" y="93.7">5</text>
<text x="253.9" y="95">1</text>
<text x="253.9" y="97.5">2</text>
<text x="253.9" y="100.1">3</text>
<text x="253.9" y="102.6">4</text>
<text x="253.9" y="105.2">5</text>
<text x="29.1" y="119.1">1</text>
<text x="29.1" y="121.7">2</text>
<text x="29.1" y="124.2">3</text>
<text x="206.8" y="125.2" transform="rotate(-90 206.8 125.2)">3</text>
<text x="232.2" y="125.2" transform="rotate(-90 232.2 125.2)">3</text>
<text x="253.9" y="121.7">1</text>
<text x="253.9" y="124.2">2</text>
<text x="201.5" y="128">1</text>
<text x="226.9" y="128">1</text>
<text x="206.8" y="132.8" transform="rotate(-90 206.8 132.8)">2</text>
<text x="232.2" y="132.8" transform="rotate(-90 232.2 132.8)">2</text>
</g>
</svg>
